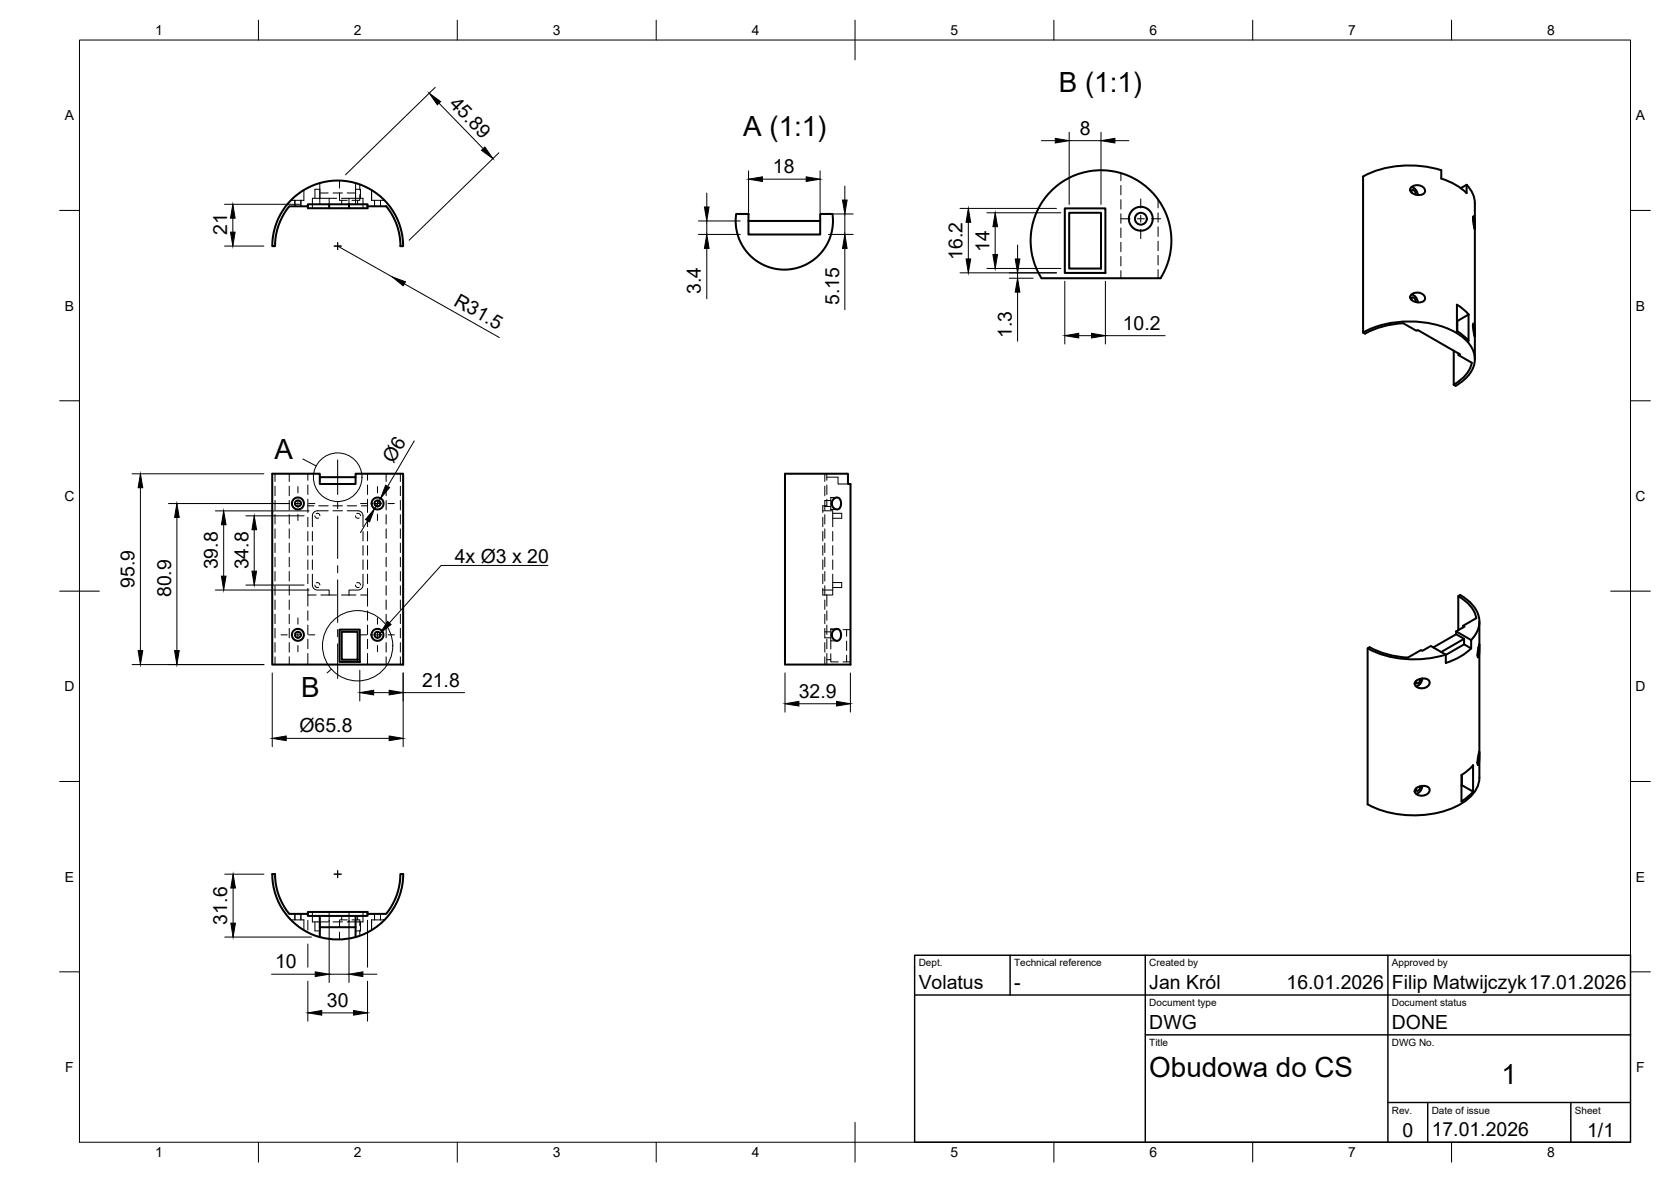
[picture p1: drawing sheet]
<svg xmlns="http://www.w3.org/2000/svg" width="420mm" height="297mm" viewBox="0 0 420 297" stroke-linecap="round" stroke-linejoin="round" font-family="sans-serif">
<!-- layer: Visible -->
<g fill="none" stroke="#000" stroke-width=".51">
<path d="M82.8 51.3v1h-5.4v-.5M82.8 52.3h5M87.8 51.3v1h4.6v-.5M92.4 51.8v-.5h-15v.5h-4.7a15.9 15.9 0 0 0-3.5 10.1h-.7a16.5 16.5 0 0 1 16.4-16.5 16.5 16.5 0 0 1 16.5 16.5h-.7M92.4 51.8h4.7M97.1 51.8a15.8 15.8 0 0 1 3.6 10M185.1 53.8h3.1v5.1h18v-5.1h3.1l.1 3.2-.6 2.4-.9 2-1.5 2.1-1.8 1.8-2.3 1.3-2.2 .8-2.1 .3-2.6-.1-2.4-.6-2.5-1.2-1.7-1.3-1.6-2-1.2-2-.7-2.2-.3-2.4zM188.2 55.5h18M264.1 48.2l.9-.9a17.7 17.7 0 0 1 23.2-.3 17.7 17.7 0 0 1 3.6 22.9h-29.9a17.7 17.7 0 0 1 2.2-21.7zM267.7 52.4h10.2v16.2h-10.2zM268.8 53.5h8v14h-8zM342.7 44.4v39.2l.5 .2a22.1 22.1 0 0 1 9.6-2.6l3.4 1.9 .3-.2 10.6 6.2-.3 .1"/>
<path d="M354.8 47.1l.7-.4 1.3-.1 1.1 .5 .4 .8-.3 .7-1 .4-1.3-.2-.8-.5a.79 .79 0 0 1-.1-1.2zM354.9 47a1.99 1.99 0 0 1 1.6 2M355 48.4v-.5l.3-.2 .6 .6v.6M362.4 42.8a26.2 26.2 0 0 0-19.7 1.6M362.4 42.8v2.1a15.6 15.6 0 0 1 6.4 3.6v-2.1M368.8 46.4l1.4 1.9 .5 1.4 .1 1.4v39.2M368.8 46.4l-1.5 .9M370.4 54.4l.2 .1 .2 .7v2.4l-.4-2.1zM370.6 56.6l.1 .4M354.8 74.1l.7-.4 1.3-.1 1.1 .4 .4 .9-.3 .7-.9 .4-1.4-.2-.8-.5a.82 .82 0 0 1-.1-1.2zM354.9 74a1.99 1.99 0 0 1 1.6 2M355 75.4l-.1-.5 .4-.2 .6 .6v.6"/>
<path d="M369.3 79v6.7l-1.3-1.3-1.7-1.2M369.3 79l-3 1.6M369.3 79l-1.3-1.3-1.7-1.1v6.6M342.7 83.6a25.8 25.8 0 0 1 23.3 0 8.4 8.4 0 0 1 4.8 6.7 8 8 0 0 1-4.8 6.6M365.5 96.7l.5 .3M365.5 88.1v8.6M366.4 80.7v2.6M366.8 89.2l3.3 1.9a8.3 8.3 0 0 1-4.6 5.6M366.8 88.8v.4M370.5 81.3l.3 .7v2.6l-.4-2zM68.5 119h11.9v2.6h9v-2.6h12v48h-32.9zM80.4 119.9h9"/>
<path d="M197.4 119h15.8v2.6h.6v45.4h-16.4zM209.6 125.4l.9-.4 .5 .3 .3 .3 .1 1.4-.5 .9h-.9l-.7-.7-.1-.9zM85.4 158.2h5.1v8.1h-5.1zM85.9 158.8h4v7h-4zM209.5 158.5l.5-.4 .6-.1 .6 .5 .3 .7-.1 .8-.5 .9-.8 .1-.7-.6-.3-.9zM366.1 158.7v.7l2 1.1v1.4l1.8 1M366.1 158.7l3.8 2.2M366.1 159.4l-5.7 3.3M366.7 149.8a8.6 8.6 0 0 1 4.5 5.5l-3.3 2v.4M366.7 158.4v-8.6l.5-.3a7.8 7.8 0 0 1 4.7 7.4 6.9 6.9 0 0 1-2 3.9M367.9 157.3l.4 .1-2.2 1.3M372 156.2v39.2a8.2 8.2 0 0 1-4.8 6.7 25.8 25.8 0 0 1-23.3 0"/>
<path d="M343.9 162.9a26.2 26.2 0 0 0 19.6 1.6M344.4 162.7l-.5 .2v39.2M344.4 162.6a22.1 22.1 0 0 0 9.6 2.7l3.3-1.9 .3 .2 2.2-1.3 3.7 2.2M356 171.1l.9-.4 1.5-.2 .8 .4 .3 .7-.3 .7-.5 .4-.8 .2-.7 .1-.8-.3-.6-.5-.1-.5zM357.1 170.6l-.1 .5a.62 .62 0 0 1-.9 .5v-.5M357.6 170.5a1.99 1.99 0 0 1-1.6 1.9M368.1 160.5l-5.7 3.4M368.1 161.9l-4.6 2.7M369.9 162.9a15.1 15.1 0 0 1-6.4 3.7v-2.1M369.9 160.9v2M371.8 162.5l-.1 .3M371.9 161.9v2.3l-.3 1-.1-1z"/>
<path d="M356 198.1l.9-.5 1.3-.1 1 .4 .3 .7-.3 .6-.5 .5-.8 .2h-.8l-.7-.2-.6-.6-.1-.4zM357.1 197.6l-.1 .5-.6 .7-.3-.2v-.5M357.6 197.5a1.99 1.99 0 0 1-1.6 1.9M367.5 194.8v6.6l1.6-1.2 1.3-1.3M367.6 197.3l-.1 .1M370.4 192.3v6.6l-2.8-1.6v-2.6M370.4 192.3l-1.3 1.3-1.6 1.2M371.9 188.9v2.2l-.3 1.1-.1-1.1zM68.5 219.7h.7a15.9 15.9 0 0 0 3.5 10h4.7v.5h3v5.3a16.5 16.5 0 0 1-11.9-15.8zM77.4 229.7v-.5h15v.5M80.4 230.2h9M80.4 233h9"/>
<path d="M89.4 230.2v5.3M92.4 229.7h4.7a15.9 15.9 0 0 0 3.6-10l.7-.1a16.4 16.4 0 0 1-21 15.9M92.4 229.7v.5h-3"/>
<circle cx="286.8" cy="55" r="3"/>
<circle cx="286.9" cy="55" r="1.49"/>
<circle cx="74.9" cy="126.5" r="1.49"/>
<circle cx="74.9" cy="126.5" r=".75"/>
<circle cx="94.9" cy="126.5" r=".75"/>
<circle cx="95" cy="126.5" r="1.5"/>
<circle cx="74.9" cy="159.5" r="1.5"/>
<circle cx="74.9" cy="159.5" r=".75"/>
<circle cx="94.9" cy="159.5" r="1.5"/>
<circle cx="94.9" cy="159.5" r=".75"/>
</g>
<!-- layer: Hidden -->
<g fill="none" stroke="#000" stroke-width=".25">
<path d="M74.1 50.3v1.5M75.6 50.3v1.5M76.4 47.7v2.6h-3v-.2M79.2 49.8v-2.2h1.2v2.2M80.4 46v5.3M80.4 48.5h2.1M82.8 49.8h-4.3v2.5M83.7 48.5h2.4M84.7 49.8h-1.9v1.5M85.4 48.5v1.8h1.9M85.4 45.4v1.9M85.9 49.8h1.9v1.5"/>
<path d="M85.9 50.3v1M87.3 48.5h2.1M87.8 49.8h3.5v2.5M89.4 49.8v-2.2h1.2v2.2M89.4 46v5.3M89.9 50.3v1M90.5 48.9v1.4h-2M90.5 46.3v1.4M93.4 47.7v2.6h3v-.2M93.5 47.8v2.5M94.2 50.3v1.5M95.7 50.3v1.5"/>
<path d="M281.8 43.5v1.9M281.8 46.6v2.4M281.8 50.2v2.3M281.8 53.7v2.4M281.8 57.3v2.4M291.2 50.1v2.2M291.2 53.5v2.3M291.2 57v2.4M281.8 60.9v2.4M281.8 64.5v2.3M281.8 68v1.9M291.2 60.6v2.4"/>
<path d="M291.2 64.2v2.4M291.2 67.8v2.1M69.2 119v2M72.7 119v2M77.4 119v1.7M92.4 119v1.7M97.1 119v2M100.7 119v2M207.4 119v2M207.9 119.9h2.8v1.7h2.5M207.9 119v1.7M69.2 122.2v2.4"/>
<path d="M69.2 125.8v2.4M69.2 129.3v2.4M69.2 132.9v2.4M69.2 136.5v2.4M72.7 122.2v2.4M72.7 125.8v2.4M72.7 129.3v2.4M72.7 132.9v2.4M72.7 136.5v2.4M77.4 121.9v2.4M77.4 125.5v3.3M77.4 130v2.4"/>
<path d="M77.4 133.6v2.3M77.4 137.1v2.4M77.4 127.1h1.6M78.5 133.6v2.3M78.5 137.1v2.4M79.2 129.6l.3 .6h.6M79.5 129.1h.7l.2 .5M80.1 127.1h2.4M82.5 128.4h-2.7a1.29 1.29 0 0 0-1.3 1.2v2.8M83.7 127.1h2.4M83.7 128.4h2.4M87.3 128.4h2.7a1.29 1.29 0 0 1 1.3 1.2v2.8"/>
<path d="M87.3 127.1h2.4M89.4 129.6l.3 .6h.6M89.7 129.1h.7l.2 .5M90.9 127.1h1.5M91.3 133.6v2.3M91.3 137.1v2.4M92.4 125.5v3.3M92.4 121.9v2.4M92.4 130v2.4M92.4 133.6v2.3M92.4 137.1v2.4M97.1 122.2v2.4"/>
<path d="M97.1 125.8v2.4M97.1 129.3v2.4M97.1 132.9v2.4M97.1 136.5v2.4M100.7 122.2v2.4M100.7 125.8v2.4M100.7 129.3v2.4M100.7 132.9v2.4M100.7 136.5v2.4M206.9 128.4h2.5v4M206.9 130v2.4M206.9 133.6v2.3"/>
<path d="M206.9 137.1v2.4M207.4 122.2v2.4M207.4 129.3v2.4M207.4 132.9v2.4M207.4 136.5v2.4M207.4 127.3h1.5M207.9 125.5v1.6h-1v1.7M207.9 121.9v2.4M208.9 125.8h-1.5v2.4M209.4 129h2.2v1.2h-2.2M209.4 133.6v2.3M209.4 137.1v2.4"/>
<path d="M210.1 125.1l-.8 .7-.2 .6 .1 .7M210.5 125h-1.6v3h1.6M211.1 125.4l.4 1.1M211.5 126.6l-.2 .7-.4 .6h-.9M69.2 140v2.4M69.2 143.6v2.4M69.2 147.2v2.4M69.2 150.8v2.3M69.2 154.4v2.3M69.2 157.9v2.4M72.7 140v2.4M72.7 143.6v2.4"/>
<path d="M72.7 147.2v2.4M72.7 150.8v2.3M72.7 154.4v2.3M72.7 157.9v2.4M77.4 140.7v2.4M77.4 144.3v2.4M77.4 147.9v1.6M77.4 153.5v2.4M77.4 157.1v2.4M78.5 144.3v2.7a1.25 1.25 0 0 0 1.3 1.3h3v1.2M78.5 140.7v2.4M79.2 147l.4 .6h.5"/>
<path d="M79.5 149.5h-2.1v2.8M79.5 146.5h.6l.3 .5M80.7 149.5h4M85.9 149.5h3.6M89.4 147l.4 .6h.5M89.7 146.5h.6l.3 .5M90.7 149.5h1.7M91.3 144.3v2.7a1.25 1.25 0 0 1-1.3 1.3h-2.2v1.2M91.3 140.7v2.4M92.4 140.7v2.4M92.4 144.3v2.4M92.4 147.9v4.4"/>
<path d="M92.4 153.5v2.4M92.4 157.1v2.4M97.1 140v2.4M97.1 143.6v2.4M97.1 147.2v2.4M97.1 150.8v2.3M97.1 154.4v2.3M97.1 157.9v2.4M100.7 140v2.4M100.7 143.6v2.4M100.7 147.2v2.4M100.7 150.8v2.3"/>
<path d="M100.7 154.4v2.3M100.7 157.9v2.4M206.9 147.9v1.6h1M206.9 140.7v2.4M206.9 144.3v2.4M206.9 148.3h2.5M207.4 140v2.4M207.4 143.6v2.4M207.4 147.2v2.4M207.4 150.8v2.3M207.4 154.4v2.3M207.4 157.9v2.4h1.5"/>
<path d="M207.4 158.8h1.5M207.9 149.5v2.8M207.9 153.5v2.4M207.9 157.1v2.4M208.9 158.2h1.9M209.4 146.4h2.2v1.2h-2.2M209.4 144.3v5.2h-1.5M209.4 140.7v2.4M210.5 158h-1.6v3M212 158.2h1.8v1.7M212.9 158.2v1.7M69.2 161.5v2.4"/>
<path d="M69.2 165.1v1.9M72.7 161.5v2.4M72.7 165.1v1.9M77.4 160.6v2.4M77.4 164.2v2.8M92.4 160.6v2.4M92.4 164.2v2.8M97.1 161.5v2.4M97.1 165.1v1.9M100.7 161.5v2.4M100.7 165.1v1.9M207.4 161.5v2.4"/>
<path d="M207.4 165.1v1.9M207.9 160.6v2.4M207.9 164.2v2.8M207.9 165.8h1M208.9 164.3v2h1.9M208.9 161v2.1M208.9 161h1.6M212.9 161.1v2.4M212.9 164.7v1.6M213.8 161.1v2.4M213.8 164.7v1.6h-1.8M73.4 231.4v-.2h3v2.6"/>
<path d="M74.1 229.7v1.5M75.6 229.7v1.5M78.5 229.2v2.5h4M79.2 231.7v2.2h1.2v-2.2M82.8 229.2v2.5M83.7 231.7h2.4M85.4 234.3v1.8M85.9 230.2v1M87.3 231.2h-1.9v1.9M87.8 229.2v2.5M88.5 231.2h2v1.4M89.4 231.7v2.2h1.2v-2.2"/>
<path d="M89.9 230.2v1M90.5 233.8v1.4M91.3 229.2v2.5h-4M93.5 231.2v2.6M94.2 229.7v1.5M95.7 229.7v1.5M96.4 231.4v-.2h-3v2.6"/>
</g>
<!-- layer: BORDER -->
<g fill="none" stroke="#000" stroke-width=".25">
<path d="M20 10.1h390v276.9h-390zM65 5.1v5M115 5.1v5M165 5.1v5M215 5.1v10M265 5.1v5M315 5.1v5M365 5.1v5M15 52.9h5M410 52.9h5M15 100.7h5M410 100.7h5"/>
<path d="M15 148.6h10M405 148.6h10M15 196.4h5M410 196.4h5M15 244.2h5M410 244.2h5M65 287v5M115 287v5M165 287v5M215 282.1v9.9M265 287v5M315 287v5"/>
<path d="M365 287v5"/>
</g>
<!-- layer: TITLEBLOCK -->
<path d="M230 240.1h180v46.9h-180zM230 250h180M254 240.1v9.9M288 240.1v46.9M349 240.1v46.9M288 260.1h122M349 277.1h61M359 277.1v9.9M395 277.1v9.9" fill="none" stroke="#000" stroke-width=".36"/>
<!-- layer: Smart Centers -->
<g fill="none" stroke="#000" stroke-width=".25">
<path d="M281.8 55h2.4M285.9 55h1.8M286.8 50v2.3M286.8 54.1v1.8M286.8 57.6v2.4M289.5 55h2.3M84 61.8h1.8M84.9 60.9v1.8M84.9 115.6v8.7M70.7 126.5h1.5M74 126.5h1.8M74.9 122.3v1.6"/>
<path d="M74.9 125.7v1.7M74.9 129.2v1.6M77.6 126.5h1.6M84.9 126.1v1.8M84.9 129.7v10.7M90.7 126.5h1.5M94 126.5h1.8M94.9 122.3v1.6M94.9 125.7v1.7M94.9 129.2v1.6M97.6 126.5h1.6M70.7 159.5h1.5"/>
<path d="M74 159.5h1.8M74.9 155.3v1.6M74.9 158.7v1.7M77.6 159.5h1.6M84.9 142.1v1.8M84.9 145.7v10.7M84.9 158.2v1.8M90.7 159.5h1.5M94 159.5h1.8M94.9 155.3v1.6M94.9 158.7v1.7M97.6 159.5h1.6"/>
<path d="M74.9 162.2v1.6M84.9 161.8v8.7M94.9 162.2v1.6M84 219.7h1.8M84.9 218.8v1.8"/>
</g>
<!-- layer: FD_Dimensions -->
<g fill="none" stroke="#000" stroke-width=".25">
<path d="M109.4 22l-22.5 21.9M110.4 25.9l11.1 11.5M125.4 38.4l-22.5 22M261.8 35.4h3.5M268.8 33.2v18.2M268.8 35.4h8M276.8 33.2v18.2M280.3 35.4h3.5M56.5 51.3h18.8M58.5 54.8v3.5M175.6 58.9h10.5M175.6 55.5h10.5"/>
<path d="M177.7 48.5v3.5M177.7 55.5v3.4M188.2 42.9v10.5M191.7 45h11M206.2 42.9v10.5M208.3 53.8h6.2M208.3 58.9h6.2M212.4 46.8v3.5M212.4 53.8v5.1M241.4 52.4h24.2M243.5 55.9v9.2M248.1 53.5h18.6"/>
<path d="M250.2 57v7M56.5 61.8h9.9M84.9 61.8l13.7 7.8M101.7 71.3l23.9 13.5M177.7 62.4v12.7M212.4 62.4v15.4M241.4 68.6h24.2M248.1 67.5h18.6M253.8 69.9h6M255.9 61.6v3.5M255.9 68.6v1.3M255.9 73.4v12.4"/>
<path d="M267.7 70.7v15.8M277.9 70.7v15.8M271.2 84.4h3.2M277.9 84.4h15.1M33.2 119.1h33.2M104.2 110.8l-6.7 11.4M35.3 122.6v40.9M42.4 126.5h30.4M44.5 130v33.5M54.1 128.4h23.6M56.2 131.9v12.9M61.8 129.6h14.7"/>
<path d="M63.9 133.1v10.4M92.4 130.9l-1.8 3M95.7 125.3l-1.5 2.5M54.1 148.3h23.6M61.8 147h14.7M33.2 167h33.2M68.5 169.1v18.5M90.5 168.4v7.8M94 174.1h3.9M101.4 169.1v18.5M101.4 174.1h15.4M197.4 169.1v9.9"/>
<path d="M200.9 176.9h9.4M213.8 169.1v9.9M72 185.6h25.9M56.5 219.7h9.9M56.5 235.5h21.8M58.6 223.2v8.8M77.4 231.3v2.5M77.4 237.2v5.9M82.8 231.3v15.6M87.8 231.3v15.6M92.4 231.3v11.8M68.3 244.8h11"/>
<path d="M77.4 246.6v10M80.9 254.5h8M82.8 244.8h5M91.2 244.8h3.6M92.4 246.6v10"/>
</g>
<g fill="#000" stroke="#000" stroke-width=".25">
<path d="M107.9 23.4l2.9 2.1-.8 .8zM121.1 37.8l.8-.9 2 3zM265.3 34.8l3.5 .6-3.5 .5zM276.8 35.4l3.5-.6v1.1zM58 58.3h1.1l-.6 3.5zM58.5 51.3l.6 3.5h-1.1zM177.1 52h1.2l-.6 3.5zM188.2 45l3.5-.6v1.2zM202.7 44.4l3.5 .6-3.5 .6zM211.8 50.3h1.2l-.6 3.5zM243.5 52.4l.6 3.5h-1.2zM250.2 53.5l.6 3.5h-1.1z"/>
<path d="M98.6 69.6l3.4 1.2-.6 1zM177.7 58.9l.6 3.5h-1.2zM212.4 58.9l.6 3.5h-1.2zM242.9 65.1h1.2l-.6 3.5zM249.7 64h1.1l-.6 3.5zM255.3 65.1h1.1l-.5 3.5zM255.9 69.9l.5 3.5h-1.1zM267.7 84.4l3.5-.6v1.1zM274.4 83.8l3.5 .6-3.5 .5zM35.3 119.1l.6 3.5h-1.2zM44.5 126.5l.6 3.5h-1.2zM56.2 128.4l.6 3.5h-1.1z"/>
<path d="M63.9 129.6l.6 3.5h-1.1zM94.2 127.8l-1.3 3.4-1-.6zM97 121.9l1 .6-2.3 2.8zM55.7 144.8h1.1l-.6 3.5zM63.4 143.5h1.1l-.6 3.5zM34.7 163.5h1.2l-.6 3.5zM43.9 163.5h1.2l-.6 3.5zM90.5 174.1l3.5-.6v1.1zM97.9 173.5l3.5 .6-3.5 .5zM197.4 176.9l3.5-.6v1.1zM210.3 176.3l3.5 .6-3.5 .5zM68.5 185.6l3.5-.6v1.1z"/>
<path d="M97.9 185l3.5 .6-3.5 .5zM58 232h1.2l-.6 3.5zM58.6 219.7l.6 3.5h-1.2zM79.3 244.2l3.5 .6-3.5 .6zM77.4 254.5l3.5-.6v1.2zM88.9 253.9l3.5 .6-3.5 .6zM87.8 244.8l3.4-.6v1.2z"/>
</g>
<!-- layer: Hole Notes -->
<path d="M97.5 156.2l.8 .7-2.8 2.3z" fill="#000" stroke="#000" stroke-width=".25"/>
<path d="M137.8 142.1h-26.9l-13 14.5" fill="none" stroke="#000" stroke-width=".25"/>
<!-- layer: Detail Boundary -->
<g fill="none" stroke="#000" stroke-width=".25">
<path d="M76.2 115.3l3.3 1.8M83.3 168.2l-1.1 .9"/>
<circle cx="84.9" cy="119.9" r="6.1"/>
<circle cx="89.9" cy="162.3" r="8.8"/>
</g>
<g font-size="7">
<text x="266.2" y="23.1">B (1:1)</text>
<text x="186.9" y="34.1">A (1:1)</text>
<text x="69" y="115.3">A</text>
<text x="75.7" y="175.3">B</text>
<text x="289" y="270.6">Obudowa do CS</text>
<text x="377.5" y="272.3">1</text>
</g>
<g font-size="4.9">
<text x="112.8" y="26.3" transform="rotate(46 112.8 26.3)">45.89</text>
<text x="271.5" y="33.9">8</text>
<text x="194.3" y="43.6">18</text>
<text x="57.1" y="58.9" transform="rotate(-90 57.1 58.9)">21</text>
<text x="242" y="65.4" transform="rotate(-90 242 65.4)">16.2</text>
<text x="248.8" y="63.3" transform="rotate(-90 248.8 63.3)">14</text>
<text x="113.9" y="76.5" transform="rotate(29 113.9 76.5)">R31.5</text>
<text x="176.3" y="73.9" transform="rotate(-90 176.3 73.9)">3.4</text>
<text x="211" y="76.7" transform="rotate(-90 211 76.7)">5.15</text>
<text x="282.3" y="82.9">10.2</text>
<text x="254.4" y="84.9" transform="rotate(-90 254.4 84.9)">1.3</text>
<text x="99" y="116.7" transform="rotate(-60 99 116.7)">Ø6</text>
<text x="54.8" y="143.1" transform="rotate(-90 54.8 143.1)">39.8</text>
<text x="62.5" y="143.1" transform="rotate(-90 62.5 143.1)">34.8</text>
<text x="114.4" y="141.4">4x Ø3 x 20</text>
<text x="33.8" y="147.8" transform="rotate(-90 33.8 147.8)">95.9</text>
<text x="43" y="150.1" transform="rotate(-90 43 150.1)">80.9</text>
<text x="106.1" y="172.6">21.8</text>
<text x="200.9" y="175.4">32.9</text>
<text x="75.3" y="184">Ø65.8</text>
<text x="57.1" y="232.3" transform="rotate(-90 57.1 232.3)">31.6</text>
<text x="69.2" y="243.4">10</text>
<text x="231" y="248.5">Volatus</text>
<text x="255" y="248.5">-</text>
<text x="289" y="248.5">Jan Król</text>
<text x="323.5" y="248.5">16.01.2026</text>
<text x="350" y="248.5">Filip Matwijczyk17.01.2026</text>
<text x="82.2" y="253.1">30</text>
<text x="289" y="258.6">DWG</text>
<text x="350" y="258.6">DONE</text>
<text x="352.6" y="285.7">0</text>
<text x="360" y="285.5">17.01.2026</text>
<text x="399.1" y="285.7">1/1</text>
</g>
<g font-size="3.5">
<text x="39" y="8.8">1</text>
<text x="89" y="8.8">2</text>
<text x="139" y="8.8">3</text>
<text x="189" y="8.8">4</text>
<text x="239" y="8.8">5</text>
<text x="289" y="8.8">6</text>
<text x="339" y="8.8">7</text>
<text x="389" y="8.8">8</text>
<text x="16.3" y="30.2">A</text>
<text x="411.3" y="30.2">A</text>
<text x="16.3" y="78">B</text>
<text x="411.3" y="78">B</text>
<text x="16.2" y="125.9">C</text>
<text x="411.2" y="125.9">C</text>
<text x="16.2" y="173.7">D</text>
<text x="411.2" y="173.7">D</text>
<text x="16.3" y="221.6">E</text>
<text x="411.3" y="221.6">E</text>
<text x="16.4" y="269.4">F</text>
<text x="411.4" y="269.4">F</text>
<text x="39" y="290.8">1</text>
<text x="89" y="290.8">2</text>
<text x="139" y="290.8">3</text>
<text x="189" y="290.8">4</text>
<text x="239" y="290.8">5</text>
<text x="289" y="290.8">6</text>
<text x="339" y="290.8">7</text>
<text x="389" y="290.8">8</text>
</g>
<g font-size="2.5">
<text x="231" y="242.9">Dept.</text>
<text x="255" y="242.9">Technical reference</text>
<text x="289" y="242.9">Created by</text>
<text x="350" y="242.9">Approved by</text>
<text x="289" y="252.8">Document type</text>
<text x="350" y="252.8">Document status</text>
<text x="289" y="262.9">Title</text>
<text x="350" y="262.9">DWG No.</text>
<text x="350" y="279.9">Rev.</text>
<text x="360" y="279.9">Date of issue</text>
<text x="396" y="279.9">Sheet</text>
</g>
</svg>
